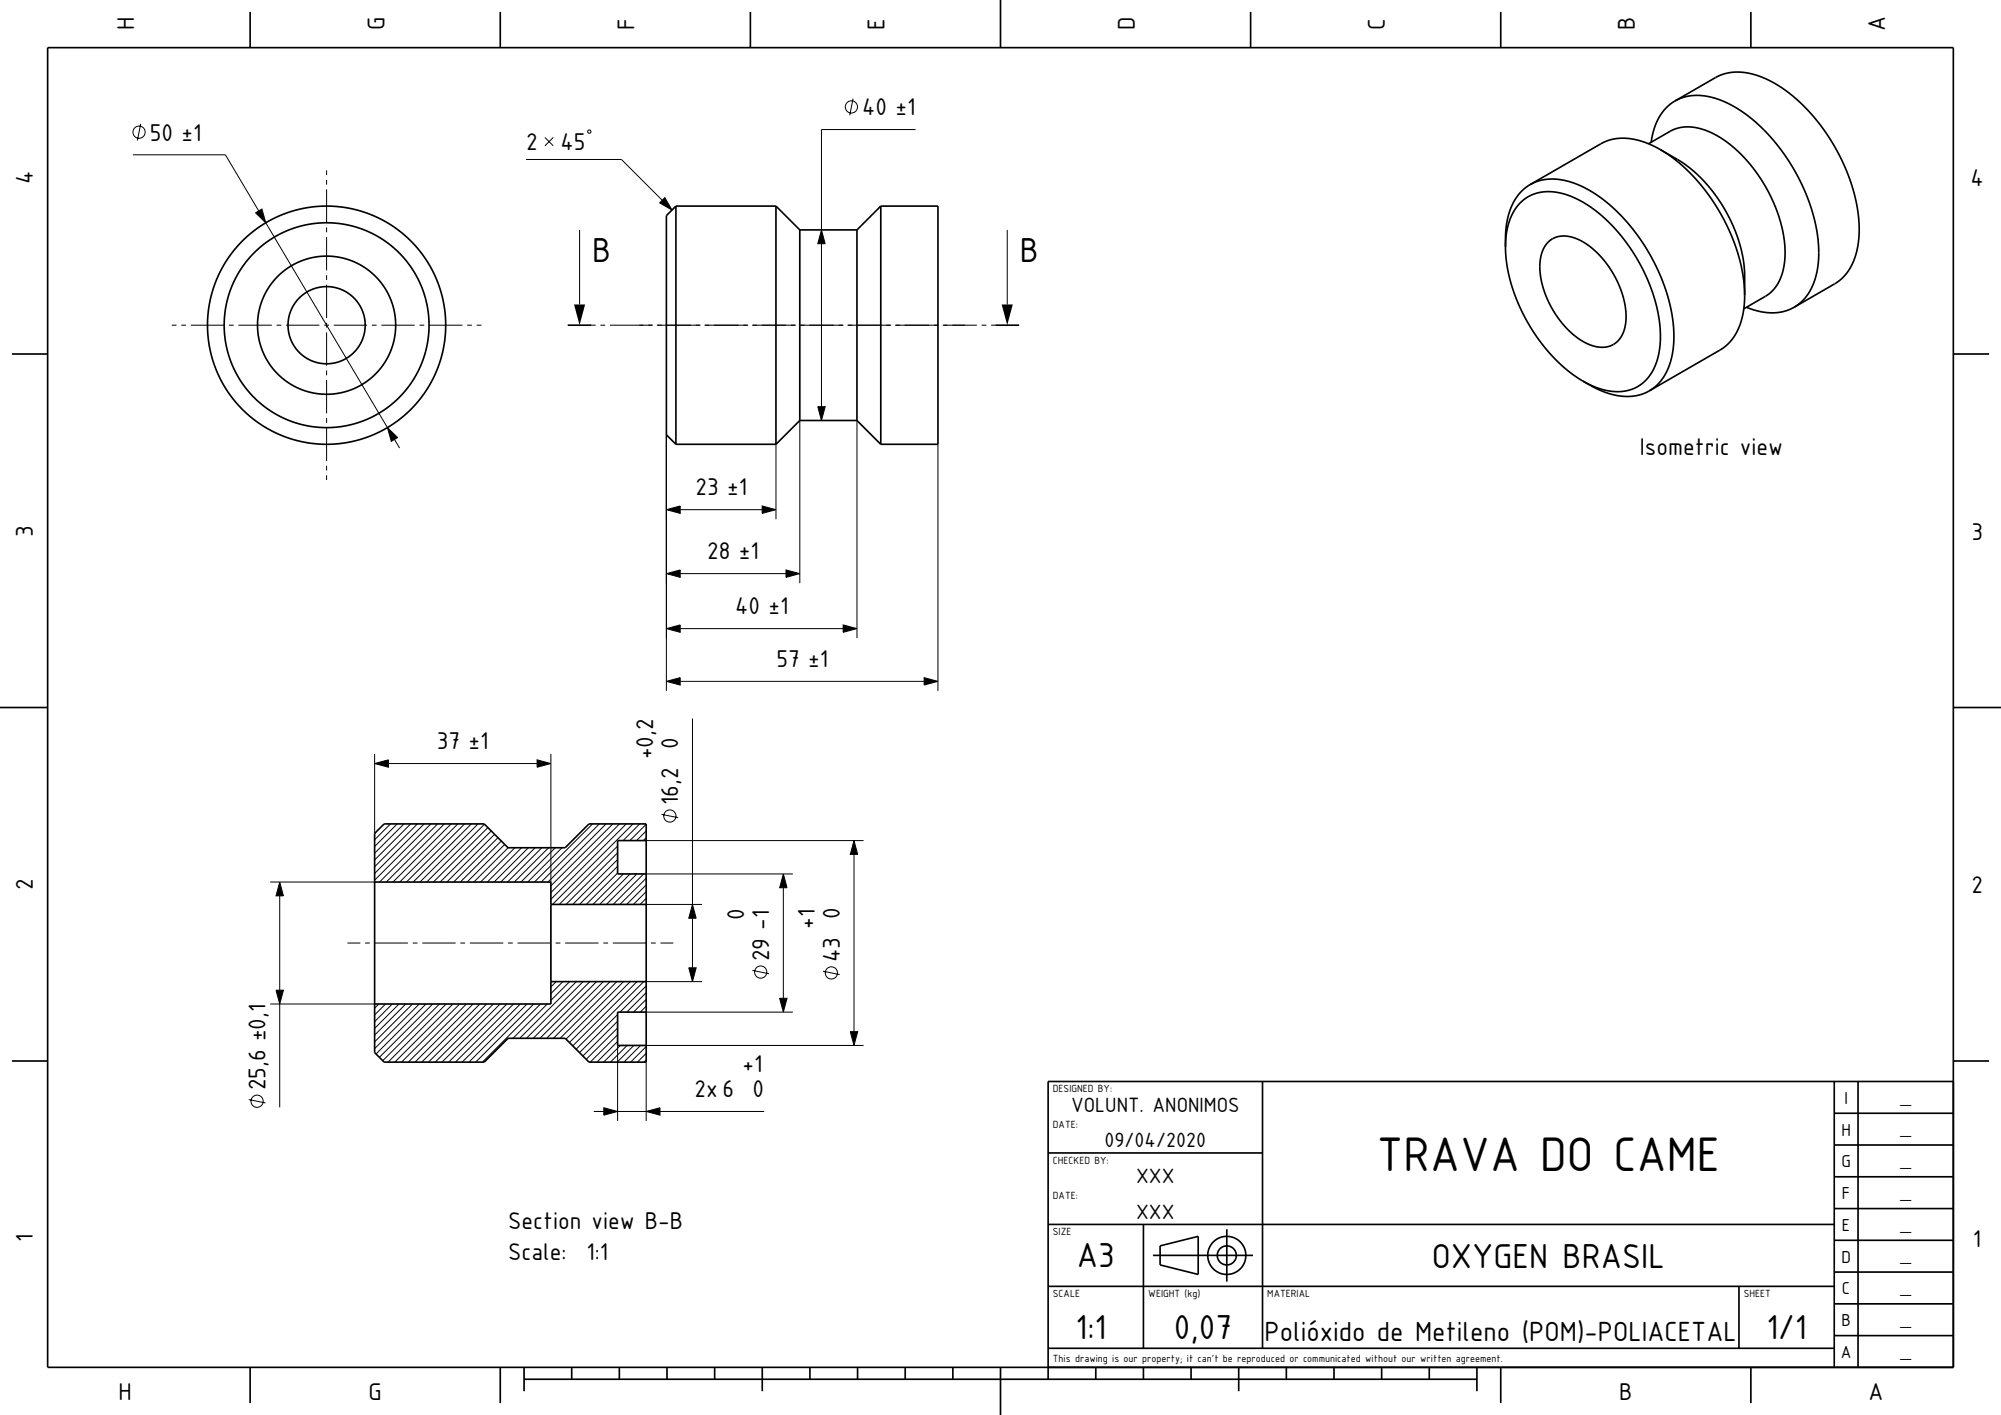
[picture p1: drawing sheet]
<svg xmlns="http://www.w3.org/2000/svg" width="420mm" height="297mm" viewBox="0 0 420 297" stroke-linecap="round" stroke-linejoin="round" font-family="sans-serif">
<g fill="none" stroke="#000" stroke-width=".21">
<path d="M27.9 32.5h19.4l7 11.8M29.5 26l-.7 3.5M68.6 35.8v1M68.6 37.8v1M68.6 39.8v7M110.4 33.5h20l8.6 8.5M114.4 28.9l1.7 1.7M116.1 28.9l-1.7 1.7M123.6 27.3l.4 .2-.2 .5-.5-.3zM179.1 20.7l-.7 3.5M192.2 27.2h-19.8v21.1M53.6 44.7l1.4-.8 .8 2.9z"/>
<path d="M55.8 46.8l25.5 43M68.6 47.8v1M68.6 49.8v7M68.6 57.8v1M68.6 59.8v7M121.7 48.3v15.6M138.4 42.6l1.1-1.1 1.5 2.6zM172.4 48.3l.8 2.9h-1.6zM172.4 51.2v34.2M211.4 48.3v15.6M36.1 68.3h1M38.1 68.3h1"/>
<path d="M40.1 68.3h7M48.1 68.3h1M50.1 68.3h7M58.1 68.3h1M60.1 68.3h7M68.1 68.3h1M68.6 67.8v1M68.6 69.8v7M68.6 77.8v1M68.6 79.8v7M70.1 68.3h7M78.1 68.3h1"/>
<path d="M80.1 68.3h7M88.1 68.3h1M90.1 68.3h7M98.1 68.3h1M100.1 68.3h1M124.2 68.3h.8M126 68.3h1M128 68.3h9M137.9 68.3h9.1M147.9 68.3h9.1M157.9 68.3h9.1M167.9 68.3h9.1"/>
<path d="M177.9 68.3h9.1M187.9 68.3h9.1M197.9 68.3h7.1M206 68.3h1M208 68.3h.9M68.6 87.8v1M68.6 89.8v7M68.6 97.8v1M68.6 99.8v1M81.3 89.8l2.2 2-1.4 .8zM82.8 92.2l1.1 1.9M139.9 91.3v53.7"/>
<path d="M162.9 93.3v15.7M167.9 88.3v34.1M171.6 85.4h1.6l-.8 2.9zM179.9 88.3v45.6M196.9 93.3v51.7M139.9 107l2.9-.8v1.6zM142.8 107h17.2M160 106.2l2.9 .8-2.9 .8zM165 119.6l2.9 .8-2.9 .8zM139.9 120.4l2.9-.8v1.6zM139.9 131.9l2.9-.7v1.5zM142.8 120.4h22.2"/>
<path d="M142.8 131.9h34.2M177 131.2l2.9 .7-2.9 .8zM78.6 158.3v16.6M112.7 159.5l2.9 .8-2.9 .7zM115.6 158.3v26.8M139.9 143l2.9-.8v1.6zM142.8 143h51.2M145.3 150.8v39M194 142.2l2.9 .8-2.9 .8zM78.6 160.3l2.9-.8v1.5zM81.5 160.3h31.2M82 172.9l-3.4 3.4"/>
<path d="M83.4 172.9l-4.8 4.8M84.8 172.9l-6.2 6.2M86.2 172.9l-7.6 7.6M87.6 172.9l-9 9M89 172.9l-10.4 10.4M90.4 172.9l-11.8 11.8M91.9 172.9l-12.2 12.2M93.3 172.9l-12.2 12.2M94.7 172.9l-12.2 12.2M96.1 172.9l-12.2 12.2M97.5 172.9l-12.2 12.2M98.9 172.9l-12.2 12.2"/>
<path d="M100.3 172.9l-12.2 12.2M101.7 173l-12.1 12.1M102.4 173.7l-11.4 11.4M103.1 174.4l-10.7 10.7M103.8 175.1l-10 10M104.5 175.8l-9.3 9.3M105.2 176.5l-8.6 8.6M105.9 177.2l-7.9 7.9M106.7 177.9l-7.2 7.2M108.1 177.9l-7.2 7.2M109.5 177.9l-7.2 7.2M110.9 177.9l-7.2 7.2"/>
<path d="M112.3 177.9l-7.2 7.2M113.7 177.9l-7.2 7.2M115.1 177.9l-7.2 7.2M116.6 177.9l-7.2 7.2M118 177.9l-7.2 7.2M124.4 172.9l-12.2 12.2M125.8 172.9l-12.2 12.2M127.2 172.9l-12.2 12.2M128.6 172.9l-13 13M129.6 179l-10.8 10.8M129.6 177.6l-12.2 12.2M130 172.9l-14.4 14.4"/>
<path d="M131.5 172.9l-15.9 15.9M132.9 172.9l-16.9 16.9M134.3 172.9l-3.5 3.5M135.6 174.4l-2 2M135.6 173l-3.4 3.4M135.6 175.8l-.6 .6M135.6 176.4h45.7M138.8 170.9l3.5 .7M179.2 176.4l.8 2.9h-1.5zM179.2 179.3v37.2M56.7 185.1h21.9M58.7 185.1l.8 2.9h-1.6z"/>
<path d="M58.7 188v19.8M72.9 197.9h2.7M76.6 197.9h1M78.6 197.9h7M86.6 197.9h1M88.6 197.9h7M96.6 197.9h1M98.6 197.9h7M106.6 197.9h1M108.6 197.9h7M116.6 197.9h1M118.6 197.9h7"/>
<path d="M126.6 197.9h1M128.6 197.9h7M129.6 183.2l-6.6 6.6M129.6 181.8l-8 8M129.6 180.4l-9.4 9.4M130.9 183.4l-6.4 6.4M132.3 183.4l-6.4 6.4M133.7 183.4l-6.4 6.4M135.1 183.4l-6.4 6.4M135.6 188.6l-1.2 1.2M135.6 187.1l-2.7 2.7M135.6 185.7l-4.1 4.1"/>
<path d="M135.6 184.3l-5.5 5.5M135.6 183.4h30.8M135.6 189.8h11.7M136.6 197.9h1M138.6 197.9h2.7M145.3 189.8l.8 2.9h-1.5zM145.3 192.7v10.4M164.4 183.4l.8 2.9h-1.6zM164.4 186.3v23.2M56.7 210.7h21.9M57.9 207.8h1.6l-.8 2.9zM58.7 210.7v21.7"/>
<path d="M79.5 210.7l-.9 .9M80.9 210.7l-2.3 2.3M82.3 210.7l-3.7 3.7M83.8 210.7l-5.2 5.2M85.2 210.7l-6.6 6.6M86.6 210.7l-8 8M88 210.7l-9.4 9.4M89.4 210.7l-10.5 10.5M90.8 210.7l-11.2 11.2M92.2 210.7l-11.9 11.9M93.7 210.7l-12.2 12.2M95.1 210.7l-12.2 12.2"/>
<path d="M96.5 210.7l-12.2 12.2M97.9 210.7l-12.2 12.2M99.3 210.7l-12.2 12.2M100.7 210.7l-12.2 12.2M102.1 210.7l-12.2 12.2M103.6 210.7l-12.2 12.2M105 210.7l-12.2 12.2M106.4 210.7l-12.2 12.2M107.8 210.7l-12.2 12.2M109.2 210.7l-12.2 12.2M110.6 210.7l-12.2 12.2M112 210.7l-12.2 12.2"/>
<path d="M113.5 210.7l-12.2 12.2M114.9 210.7l-7.2 7.2M116.7 206l-1.1 1.1M118.2 206l-2.6 2.6M119.6 206l-4 4M121 206l-11.9 11.9M122.4 206l-11.9 11.9M123.8 206l-11.9 11.9M125.2 206l-11.9 11.9M126.6 206l-11.9 11.9M128.1 206l-11.9 11.9M129.5 206l-11.9 11.9"/>
<path d="M129.6 218.6l-4.3 4.3M129.6 217.2l-5.7 5.7M129.6 215.8l-6.6 6.6M129.6 214.4l-7.3 7.2M129.6 212.9l-8 8M129.6 219.4v15.9M130.2 219.4l-3.5 3.5M130.9 206l-12.1 12.1M131.6 219.4l-3.5 3.5M132.3 206l-12.8 12.8M133 219.4l-3.5 3.5M133.7 206l-13.5 13.5"/>
<path d="M134.5 219.4l-3.5 3.5M135.1 206l-14.2 14.2M135.6 219.7l-3.2 3.2M135.6 211.2l-1.2 1.2M135.6 209.8l-2.6 2.6M135.6 208.4l-4 4M135.6 206.9l-5.5 5.5M135.6 212.4h30.8M135.6 219.4h45.7M135.6 206h11.7M144.6 203.1h1.5l-.8 2.9zM157.9 203.7l3.5 .7"/>
<path d="M163.6 209.5h1.6l-.8 2.9zM172.7 203.9l3.6 .7M178.5 216.5h1.5l-.8 2.9zM52.2 230.8l3.5 .7M124.6 233.3h2.1M126.7 232.5l2.9 .8-2.9 .8zM129.6 233.3h6M135.6 233.3l2.9-.8v1.6zM135.6 222.5l-.4 .4M135.6 221.1l-1.8 1.8M135.6 222.9v12.4M138.5 233.3h21.9"/>
<circle cx="29.2" cy="27.7" r="1.28"/>
<circle cx="178.7" cy="22.4" r="1.28"/>
<circle cx="140.6" cy="171.3" r="1.28"/>
<circle cx="159.7" cy="204" r="1.28"/>
<circle cx="174.5" cy="204.2" r="1.28"/>
<circle cx="54" cy="231.1" r="1.28"/>
</g>
<g fill="none" stroke="#000" stroke-width=".35">
<path d="M10 10h400v277h-400zM52.5 2.5v7.5M105 2.5v7.5M157.5 2.5v7.5M210 0v10M262.5 2.5v7.5M315 2.5v7.5M367.5 2.5v7.5M321.2 38.7l1.2-.5 1.4-.4 2.9-.2 1.7 .3 1.7 .4 3.3 1.5 3.4 2.3 3.4 3.1 3.3 3.8 2.7 4.2 2.1 4.2 1.7 4.6 1 4.5 .3 4.2-.3 3.5-.4 1.9-.6 1.6-1.5 2.4-1.1 1.1-1.2 .8M321.2 38.7l-1.3 1-1.2 1.1-.7 1.2-.8 1.6-.6 1.8-.4 1.9-.2 4.5M346 30.2l4.8-2.8 1.5-.6 1.5-.2 1.3 .1 2.9 .7 1.6 .6 1.9 1.2 3.3 2.6 3.1 3.3 2.6 3.9 2.1 4.3 1.4 4.5 .7 4.4-.3 3.7-.8 2.8-.7 1.3-.9 1-1.2 1.1-4.8 2.7M348.5 31.4l4.6 2.7 3.1 2.4 3.2 3.6 2.6 3.9 2.2 4.4 1.4 4.4 .6 3.9v5.3"/>
<path d="M348.5 31.4l-2.8-1.4-2.7-.8-2.6-.2-2.2 .3-2.2 .9-14.8 8.5M348.5 31.4l3.4 2.3 3.4 3.1 3.2 4 2.5 3.7 2.2 4.4 1.7 4.6 1 4.5 .3 4M351.6 21.2l-1.8 1.3-1.5 2.1-1.1 2.4-.6 2.9M351.6 21.2l1.2-.6 1.5-.4 2.9-.1 3.4 .7 3.7 1.7 3.5 2.5 3.3 3.2 3 3.6 2.5 3.9 2.3 4.5 1.6 4.5 1 4.5 .3 4.2-.5 3.8-.9 2.9-1.5 2.4-1.1 1.2-1.2 .8M351.6 21.2l8.5-4.9 1.4-.7 1.5-.3 1.5-.2 1.8 .1 1.8 .4 2.3 .8 2.1 1.1 2.3 1.5 2.2 1.8 2.1 1.9 2.3 2.7 2.1 2.8 1.6 2.5 1.5 2.9 1.2 2.7 1.1 3.2 .7 2.7 .5 2.9 .1 3-.1 2.7-.4 2-.6 1.8-.7 1.6-.9 1.3-1.1 1.2-1.2 .8-8.6 5M141.9 43.3l-2 2v46l2 2M141.9 43.3v50M141.9 43.3h21M162.9 43.3v50M162.9 43.3l5 5M167.9 48.3v40M167.9 48.3h12"/>
<path d="M179.9 48.3v40M184.9 43.3v50M184.9 43.3h12v50h-12M184.9 43.3l-5 5M316 51.8l.2-2.6 .5-2.3 .8-2.2 1.3-1.8 1.4-1.2 1.8-1 2-.4h2.1l2.1 .4 2.5 .9 2.4 1.4 2.3 1.6 2.4 2.2 2.1 2.3 1.9 2.5 1.8 2.7 1.5 2.9 1.4 3.1 1 3 .7 3.1 .3 3.1-.1 2.8-.3 2.4-.8 2.3-1 1.8-1.4 1.5-1.7 1.1-1.9 .7-2 .1-2.2-.3-2.4-.7-2.4-1.2M316 51.8l.3 3.6 1 4.5 1.5 4.1 2 4 2.4 3.6 2.9 3.5 3.1 2.8 3.1 2.1M324.9 50.8l1.2-.8 1.6-.4 1.8 .1 1.7 .5 1.9 1.1 1.9 1.5 1.6 1.8 1.5 1.9 1.2 2.2 1 2.3 .7 2.5 .3 2.4-.1 2-.5 1.9-.7 1.3-1.2 1.1-1.3 .6-1.5 .1-1.5-.3-1.8-.7-1.6-1-1.7-1.4-1.6-1.8-1.3-1.8-1-1.7-1.2-2.5-.7-2.2-.3-2-.1-2.2 .3-1.8 .6-1.6zM2.5 74.3h7.5M119.2 68.3h5M208.9 68.3h5M332.3 80l4 2.1 1.7 .6 2.1 .4 1.6 .1 1.5-.1 1.4-.4 1.6-.7M366.2 62l-.2 2.9-.7 3-1 2.2-1.6 2.1-1.7 1.3-14.8 8.5"/>
<path d="M366.6 64.5l2.9 .9 2.5 .3 2.5-.4 2.1-.8M410 74.3h7.5M141.9 93.3h21M167.9 88.3l-5 5M167.9 88.3h12M179.9 88.3l5 5M0 148.5h10M410 148.5h10M78.6 174.9l2-2h21l5 5h12l5-5h12v50h-12l-5-5h-12l-5 5h-21l-2-2zM135.6 176.4h-6v7h6M78.6 185.1h37v25.6h-37M115.6 189.8h20"/>
<path d="M115.6 206h20M135.6 212.4h-6v7h6M2.5 222.7h7.5M265 227v56M385 233.7h25M385 227v60M390 227v60M410 222.7h7.5M410 227h-190v62.5M220 257h165M220 242h45M240 257v26"/>
<path d="M257.5 258v11M385 253.7h25M385 247h25M385 240.3h25M220 270h165M242 263.5h21M243.5 261.5l8-2v8l-8-2zM365 270v13M385 273.7h25M385 267h25M385 260.3h25M52.5 287v7.5"/>
<path d="M105 287v7.5M110 289.5h200M110 287v5M120 287v2.5M130 287v2.5M140 287v2.5M150 287v2.5M160 287v5M170 287v2.5M180 287v2.5M190 287v2.5M200 287v2.5"/>
<path d="M210 287v10M220 283h165M230 287v2.5M240 287v2.5M250 287v2.5M260 287v5M270 287v2.5M280 287v2.5M290 287v2.5M300 287v2.5M310 287v5M315 287v7.5"/>
<path d="M367.5 287v7.5M385 280.3h25"/>
<circle cx="68.6" cy="68.3" r="25"/>
<circle cx="68.6" cy="68.3" r="21.5"/>
<circle cx="68.6" cy="68.3" r="8.1"/>
<circle cx="68.6" cy="68.3" r="14.5"/>
<circle cx="257.5" cy="263.5" r="2"/>
<circle cx="257.5" cy="263.5" r="4"/>
</g>
<g fill="#000">
<path d="M53.6 44.7l1.4-.8 .8 2.9z" fill-rule="evenodd"/>
<path d="M138.4 42.6l1.1-1.1 1.5 2.6z" fill-rule="evenodd"/>
<path d="M172.4 48.3l.8 2.9h-1.6z" fill-rule="evenodd"/>
<path d="M120.5 63.9h2.3l-1.1 4.4z" fill-rule="evenodd"/>
<path d="M210.2 63.9h2.4l-1.2 4.4z" fill-rule="evenodd"/>
<path d="M81.3 89.8l2.2 2-1.4 .8z" fill-rule="evenodd"/>
<path d="M171.6 85.4h1.6l-.8 2.9z" fill-rule="evenodd"/>
<path d="M139.9 107l2.9-.8v1.6z" fill-rule="evenodd"/>
<path d="M139.9 120.4l2.9-.8v1.6z" fill-rule="evenodd"/>
<path d="M160 106.2l2.9 .8-2.9 .8z" fill-rule="evenodd"/>
<path d="M139.9 131.9l2.9-.7v1.5z" fill-rule="evenodd"/>
<path d="M165 119.6l2.9 .8-2.9 .8z" fill-rule="evenodd"/>
<path d="M177 131.2l2.9 .7-2.9 .8z" fill-rule="evenodd"/>
<path d="M78.6 160.3l2.9-.8v1.5z" fill-rule="evenodd"/>
<path d="M139.9 143l2.9-.8v1.6z" fill-rule="evenodd"/>
<path d="M194 142.2l2.9 .8-2.9 .8z" fill-rule="evenodd"/>
<path d="M112.7 159.5l2.9 .8-2.9 .7z" fill-rule="evenodd"/>
<path d="M179.2 176.4l.8 2.9h-1.5z" fill-rule="evenodd"/>
<path d="M58.7 185.1l.8 2.9h-1.6z" fill-rule="evenodd"/>
<path d="M145.3 189.8l.8 2.9h-1.5z" fill-rule="evenodd"/>
<path d="M164.4 183.4l.8 2.9h-1.6z" fill-rule="evenodd"/>
<path d="M57.9 207.8h1.6l-.8 2.9z" fill-rule="evenodd"/>
<path d="M144.6 203.1h1.5l-.8 2.9z" fill-rule="evenodd"/>
<path d="M163.6 209.5h1.6l-.8 2.9z" fill-rule="evenodd"/>
<path d="M178.5 216.5h1.5l-.8 2.9z" fill-rule="evenodd"/>
<path d="M126.7 232.5l2.9 .8-2.9 .8z" fill-rule="evenodd"/>
<path d="M135.6 233.3l2.9-.8v1.6z" fill-rule="evenodd"/>
</g>
<text font-size="9.8" x="289" y="245.8">TRAVA DO CAME</text>
<g font-size="7">
<text x="124.3" y="54.9">B</text>
<text x="214" y="54.9">B</text>
<text x="226" y="266">A3</text>
<text x="300.5" y="266.2">OXYGEN BRASIL</text>
<text x="225.8" y="281">1:1</text>
<text x="246.4" y="281">0,07</text>
<text x="370.8" y="281">1/1</text>
</g>
<text font-size="5.6" x="265.4" y="281.4">Polióxido de Metileno (POM)-POLIACETAL</text>
<g font-size="4.9">
<text x="28.2" y="6.4" transform="rotate(-90 28.2 6.4)">H</text>
<text x="80.7" y="6.4" transform="rotate(-90 80.7 6.4)">G</text>
<text x="133.2" y="6.2" transform="rotate(-90 133.2 6.2)">F</text>
<text x="185.7" y="6.2" transform="rotate(-90 185.7 6.2)">E</text>
<text x="238.2" y="6.4" transform="rotate(-90 238.2 6.4)">D</text>
<text x="290.7" y="6.2" transform="rotate(-90 290.7 6.2)">C</text>
<text x="343.2" y="6.4" transform="rotate(-90 343.2 6.4)">B</text>
<text x="395.7" y="6.6" transform="rotate(-90 395.7 6.6)">A</text>
<text x="31.5" y="29.5">50 ±1</text>
<text x="181" y="24.2">40 ±1</text>
<text x="110.4" y="31.5">2</text>
<text x="117.6" y="31.5">45</text>
<text x="6.9" y="38.6" transform="rotate(-90 6.9 38.6)">4</text>
<text x="413.6" y="39.1">4</text>
<text x="344.2" y="95.6">Isometric view</text>
<text x="146" y="104">23 ±1</text>
<text x="6.9" y="112.6" transform="rotate(-90 6.9 112.6)">3</text>
<text x="413.8" y="113.3">3</text>
<text x="148.5" y="117.4">28 ±1</text>
<text x="154.3" y="128.9">40 ±1</text>
<text x="163" y="140">57 ±1</text>
<text x="91.7" y="157.3">37 ±1</text>
<text x="137.1" y="159.4" transform="rotate(-90 137.1 159.4)">+0,2</text>
<text x="142.3" y="157.3" transform="rotate(-90 142.3 157.3)">0</text>
<text x="142.3" y="169" transform="rotate(-90 142.3 169)">16,2</text>
<text x="6.9" y="186.8" transform="rotate(-90 6.9 186.8)">2</text>
<text x="413.8" y="187.5">2</text>
<text x="156.2" y="193" transform="rotate(-90 156.2 193)">0</text>
<text x="171" y="194.9" transform="rotate(-90 171 194.9)">+1</text>
<text x="176.3" y="192.8" transform="rotate(-90 176.3 192.8)">0</text>
<text x="161.4" y="201.7" transform="rotate(-90 161.4 201.7)">29 -1</text>
<text x="176.3" y="201.9" transform="rotate(-90 176.3 201.9)">43</text>
<text x="155.9" y="225">+1</text>
<text x="55.7" y="228.9" transform="rotate(-90 55.7 228.9)">25,6 ±0,1</text>
<text x="145.8" y="230.3">2x 6</text>
<text x="158" y="230.3">0</text>
<text x="106.6" y="257.9">Section view B-B</text>
<text x="6.9" y="260.7" transform="rotate(-90 6.9 260.7)">1</text>
<text x="414.1" y="261.7">1</text>
<text x="106.6" y="264.5">Scale:</text>
<text x="123.1" y="264.5">1:1</text>
<text x="24.8" y="293.9">H</text>
<text x="77.4" y="293.9">G</text>
<text x="339.8" y="293.9">B</text>
<text x="392.2" y="293.9">A</text>
</g>
<g font-size="4.2">
<text x="224.8" y="233.3">VOLUNT. ANONIMOS</text>
<text x="231.9" y="240.8">09/04/2020</text>
<text x="238.5" y="248.3">XXX</text>
<text x="238.5" y="255.8">XXX</text>
</g>
<g font-size="3.5">
<text x="387.1" y="231.7">I</text>
<text x="386.5" y="238.4">H</text>
<text x="386.5" y="245">G</text>
<text x="386.6" y="251.7">F</text>
<text x="386.6" y="258.4">E</text>
<text x="386.5" y="265">D</text>
<text x="386.6" y="271.7">C</text>
<text x="386.5" y="278.4">B</text>
<text x="386.4" y="285">A</text>
</g>
<g font-size="2.8">
<text x="399.1" y="231.4">_</text>
<text x="399.1" y="238.1">_</text>
<text x="399.1" y="244.8">_</text>
<text x="399.1" y="251.4">_</text>
<text x="399.1" y="258.1">_</text>
<text x="399.1" y="264.8">_</text>
<text x="399.1" y="271.4">_</text>
<text x="399.1" y="278.1">_</text>
<text x="399.1" y="284.8">_</text>
</g>
<g font-size="2.1">
<text x="221" y="229.2">DESIGNED BY:</text>
<text x="221" y="236.7">DATE:</text>
<text x="221" y="244.2">CHECKED BY:</text>
<text x="221" y="251.7">DATE:</text>
<text x="221" y="259.2">SIZE</text>
<text x="221" y="272.2">SCALE</text>
<text x="241" y="272.2">WEIGHT (kg)</text>
<text x="266" y="272.2">MATERIAL</text>
<text x="366" y="272.2">SHEET</text>
<text x="221" y="285.8">This drawing is our property; it can't be reproduced or communicated without our written agreement.</text>
</g>
</svg>
